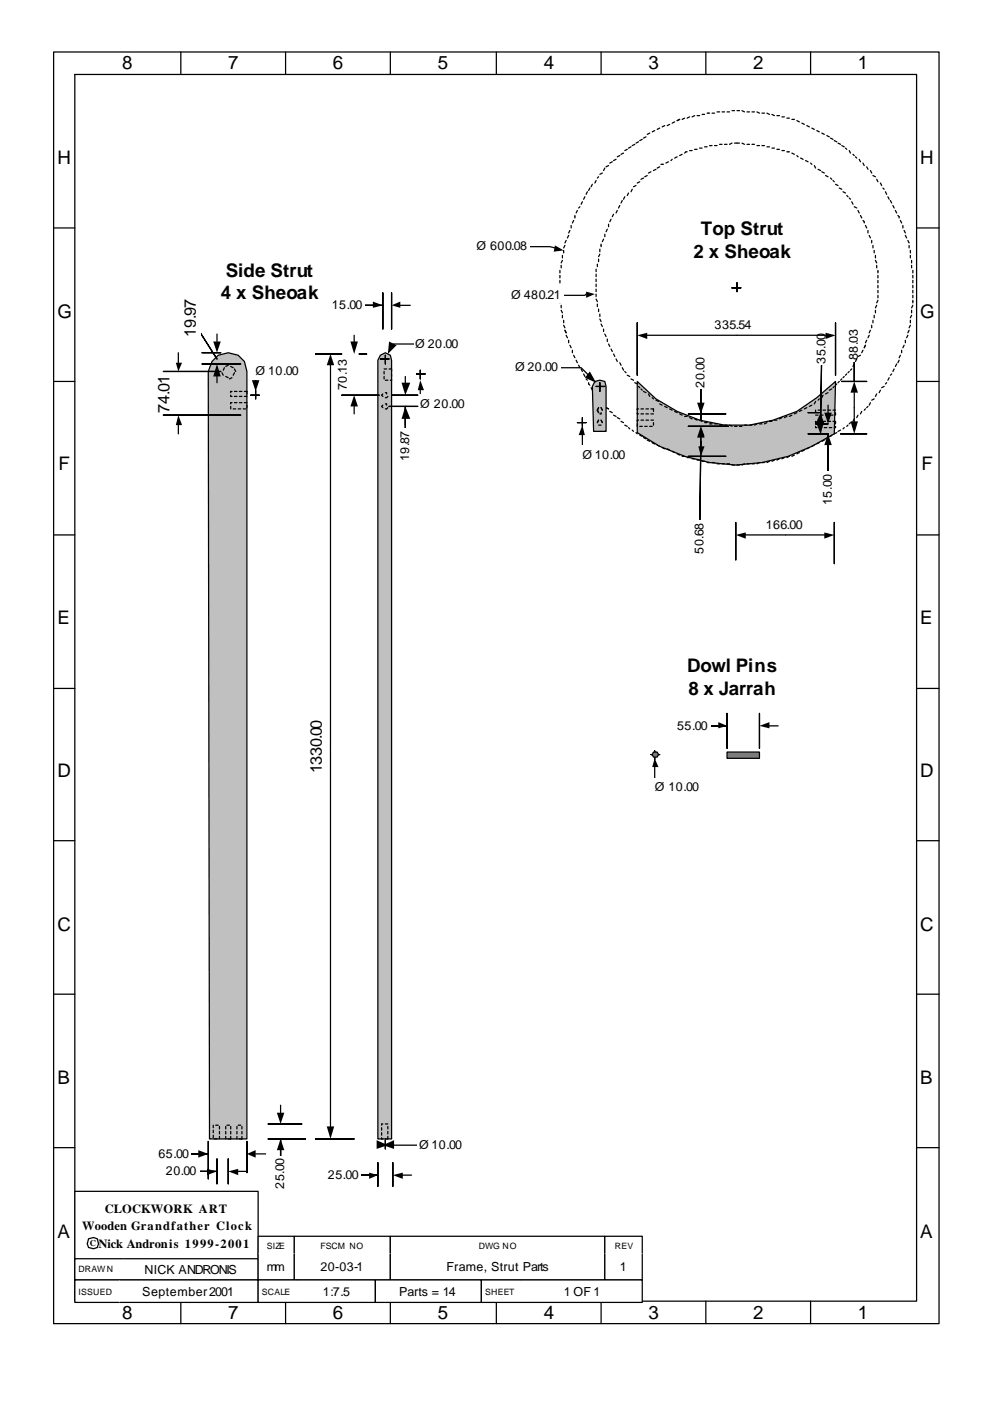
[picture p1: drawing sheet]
<svg xmlns="http://www.w3.org/2000/svg" width="210mm" height="297mm" viewBox="0 0 210 297" stroke-linecap="round" stroke-linejoin="round" font-family="sans-serif">
<g fill="none" stroke="#000" stroke-width=".26">
<path d="M15.9 15.8h178.6v260.1h-178.6zM38.4 11v4.8M60.6 11v4.8M82.8 11v4.8M105.3 11v4.8M127.5 11v4.8M149.8 11v4.8M172 11v4.8M11.4 48.3h4.5M194.5 48.3h4.7M11.4 80.9h4.5M194.5 80.9h4.7"/>
<path d="M11.4 113.4h4.5M194.5 113.4h4.7M11.4 146h4.5M194.5 146h4.7M11.4 178.2h4.5M194.5 178.2h4.7M11.4 210.8h4.5M194.5 210.8h4.7M11.4 243.3h4.5M194.5 243.3h4.7M38.4 275.9v4.7M60.6 275.9v4.7"/>
<path d="M82.8 275.9v4.7M105.3 275.9v4.7M127.5 275.9v4.7M149.8 275.9v4.7M172 275.9v4.7"/>
</g>
<path d="M45 76.6a4 4 0 0 1 4.5-1.7 4 4 0 0 1 2.9 3.9v162.7h-8l-.2-162.7z" fill-rule="evenodd" fill="#c0c0c0" stroke="#000" stroke-width=".26"/>
<path d="M47.1 79l.3 .6M47.6 78l-.2 .5M47.9 79.8l.5 .3M48.4 77.4l-.5 .3M48.9 77.7l.6 .3M49.7 78.2l.3 .6M49.7 79l-.2 .6M49.2 80.1l-.5 .2" fill="none" stroke="#000" stroke-width=".26"/>
<path d="M34.7 88h16.4zM34.7 78.8h12.1z" fill-rule="evenodd" fill="#fff"/>
<path d="M34.7 78.8h12.1h-12.1M37.8 74.8v2.1M34.7 88h16.4h-16.4M37.8 89.9v2.1" fill="none" stroke="#000" stroke-width=".26"/>
<path d="M37.3 76.9h1.3l-.8 1.9zM37.8 88l.8 2.1h-1.3z" fill="#000"/>
<g fill="#fff">
<path d="M32.8 79.3h4.5v8.5h-4.5z" fill-rule="evenodd"/>
<path d="M42.9 77.2h8.2zM42.9 74.8h3.9zM40.5 67.4l5.5 8.7z" fill-rule="evenodd"/>
</g>
<path d="M42.9 77.2h8.2h-8.2M42.9 74.8h3.9h-3.9M46 76.1l-5.5-8.7 5.5 8.7M46 70.8v1.6M46 79.6v1.5" fill="none" stroke="#000" stroke-width=".26"/>
<path d="M46 77.2l.8 2.6h-1.6zM45.2 72.4h1.6l-.8 2.4z" fill="#000"/>
<path d="M38.1 63.1h4.5v8.5h-4.5z" fill-rule="evenodd" fill="#fff"/>
<g fill="none" stroke="#000" stroke-width=".26">
<path d="M48.9 83.8v.2h.3M48.9 86.2v.5M49.2 85.4h-.3v.2M49.2 83h-.3v.3M49.5 86.7h.5M49.7 85.4h.6M49.7 83h.6M49.7 84h.6M50.5 86.7h.6M50.8 85.4h.5M50.8 83h.5M50.8 84h.5"/>
<path d="M51.6 86.7h.5M51.9 85.4h.5M51.9 83h.5v.5M51.9 84h.5M52.4 85.9v.5"/>
</g>
<path d="M66.9 241.5h8.2zM66.9 75.1h5.6z" fill-rule="evenodd" fill="#fff"/>
<path d="M66.9 75.1h5.6h-5.6M70.1 77.2v161.9M66.9 241.5h8.2h-8.2" fill="none" stroke="#000" stroke-width=".26"/>
<path d="M70.1 75.1l.8 2.3h-1.6zM69.3 238.8h1.6l-.8 2.7z" fill="#000"/>
<path d="M65.1 152h4.5v12.2h-4.5z" fill-rule="evenodd" fill="#fff"/>
<path d="M80.7 75.3l1.1-.5 1 .5 .3 1.1v165.1h-2.9v-165.1z" fill-rule="evenodd" fill="#c0c0c0" stroke="#000" stroke-width=".26"/>
<g fill="none" stroke="#000" stroke-width=".26">
<path d="M81.5 78.2h.5M81.5 78.8v.5M81.5 79.8v.5M82.5 78.2h.6v.6M83.1 79.3v.5M81.2 85.9l-.2 .3 .2 .2M81.2 83.5l-.2 .3 .2 .2M81.8 85.6h.2v.3M81.8 83.3h.2v.2M81.8 80.6h.5M82.3 86.4l-.3 .3h-.2M82.3 84l-.3 .3h-.2"/>
<path d="M83.1 80.3v.3h-.3M45.2 238.6v.5M45.2 239.6v.6M45.8 238.6h.5M46.6 238.8v.6M46.6 239.9v.5M47.9 238.8v.6M47.9 239.9v.5M48.2 238.6h.5M48.9 238.8v.6M48.9 239.9v.5M50.3 238.8v.6"/>
<path d="M50.3 239.9v.5M50.5 238.6h.6M51.3 238.8v.6M51.3 239.9v.5M81 239.1v.5M81.2 238.3h-.2v.3M81.8 238.3h.5M82.3 238.8v.6M82.3 239.9v.5M45.2 240.7v.5M45.5 241.5h.5M46.6 240.9v.6"/>
<path d="M47.9 240.9v.6M48.9 240.9v.6h-.5M50.3 240.9v.6M51.3 240.9v.6h-.5M81 240.2v.5M81 241.2v.3h.2M82.3 240.9v.6h-.5"/>
</g>
<path d="M135.2 80.9a28.7 28.7 0 0 0 33.9 6.3l4.2-2.9 4-3.4-.3 11.1a38.6 38.6 0 0 1-20.9 6.6 37.9 37.9 0 0 1-20.9-6.9z" fill-rule="evenodd" fill="#c0c0c0" stroke="#000" stroke-width=".26"/>
<path d="M146 90.4h8zM146 87.8h8zM148.7 78.8v10.3z" fill-rule="evenodd" fill="#fff"/>
<path d="M146 90.4h8h-8M146 87.8h8h-8M148.7 89.1v-10.3v10.3M148.7 83.8v1.8M148.7 92.8v1.6" fill="none" stroke="#000" stroke-width=".26"/>
<path d="M148.7 90.4l.8 2.4h-1.6zM147.9 85.4h1.6l-.8 2.4z" fill="#000"/>
<g fill="#fff">
<path d="M146.8 75.1h3.7v7.4h-3.7z" fill-rule="evenodd"/>
<path d="M146 96.7h8zM146 90.4h8.5zM148.7 93.6l-.3 20.3z" fill-rule="evenodd"/>
</g>
<path d="M146 96.7h8h-8M146 90.4h8.5h-8.5M148.7 93.6l-.3 20.3 .3-20.3M148.7 92.3v2.6" fill="none" stroke="#000" stroke-width=".26"/>
<path d="M148.7 90.4l.8 2.1h-1.3zM148.2 94.6h1.3l-.8 2.1z" fill="#000"/>
<g fill="#fff">
<path d="M146.6 110.2h3.7v7.5h-3.7z" fill-rule="evenodd"/>
<path d="M156.1 110.8v7.9zM177 110.8v8.7z" fill-rule="evenodd"/>
</g>
<path d="M156.1 110.8v7.9v-7.9M158 113.4h17.2M177 110.8v8.7v-8.7" fill="none" stroke="#000" stroke-width=".26"/>
<path d="M156.1 113.4l2.1-.5v1.3zM174.9 112.9l2.1 .5-2.1 .8z" fill="#000"/>
<path d="M162.2 109.2h8.7v4h-8.7z" fill-rule="evenodd" fill="#fff"/>
<g fill="none" stroke="#000" stroke-width=".26">
<path d="M135.2 87.5v.3h.3M135.2 89.9v.5M135.5 89.1h-.3v.2M135.5 86.7h-.3v.3M135.7 90.4h.6M136 89.1h.5M136 86.7h.5M136 87.8h.5M136.8 90.4h.5M137.1 89.1h.5M137.1 86.7h.5M137.1 87.8h.5"/>
<path d="M137.8 90.4h.6M138.1 89.1h.5M138.1 86.7h.5v.5M138.1 87.8h.5M138.6 89.6v.5M173 87v.5M173 89.3v.6M173 90.4v.3h.3M173 88h.6M173.6 89.3h.5M173.6 87h.5M173.8 90.7h.6"/>
<path d="M174.1 88h.5M174.6 89.3h.6M174.6 87h.6M174.9 90.7h.5M175.2 88h.5M175.7 89.3h.5M175.7 87h.5M175.9 90.7h.6M176.2 88h.5M176.7 89.3h.6v.6M176.7 87h.6M177.3 90.4v.3h-.3"/>
<path d="M177.3 87.5v.5"/>
</g>
<path d="M178.3 92h5.6zM178.6 80.9h5.3zM181.2 72.9v8z" fill-rule="evenodd" fill="#fff"/>
<path d="M181.2 80.9v-8v8M181.2 83.3v6.3M183.9 92h-5.6h5.6M183.9 80.9h-5.3h5.3" fill="none" stroke="#000" stroke-width=".26"/>
<path d="M181.2 80.9l.8 2.4h-1.6zM180.4 89.3h1.6l-.8 2.7z" fill="#000"/>
<g fill="#fff">
<path d="M179.4 69.5h3.7v7.1h-3.7z" fill-rule="evenodd"/>
<path d="M173 92h2.7zM173 89.9h2.7zM175.7 92v11.6z" fill-rule="evenodd"/>
</g>
<path d="M173 92h2.7h-2.7M173 89.9h2.7h-2.7M175.7 92v11.6v-11.6M175.7 85.9v1.9M175.7 94.1v1.9" fill="none" stroke="#000" stroke-width=".26"/>
<path d="M175.7 92l.8 2.4h-1.6zM174.9 87.5h1.6l-.8 2.4z" fill="#000"/>
<g fill="#fff">
<path d="M173.6 99.9h3.9v7.4h-3.9z" fill-rule="evenodd"/>
<path d="M171.4 92h4.3zM171.4 87.5h2.4zM174.4 73.7l-.3 15.9z" fill-rule="evenodd"/>
</g>
<path d="M171.4 92h4.3h-4.3M171.4 87.5h2.4h-2.4M174.1 89.6l.3-15.9-.3 15.9M174.1 87.5v4.5" fill="none" stroke="#000" stroke-width=".26"/>
<path d="M174.1 87.5l.8 2.4h-1.9zM173 89.3h1.9l-.8 2.7z" fill="#000"/>
<g fill="#fff">
<path d="M172.5 70h3.7v7.4h-3.7z" fill-rule="evenodd"/>
<path d="M44.2 242v7.9zM52.4 242v6.6zM36.8 244.7h7.4z" fill-rule="evenodd"/>
</g>
<path d="M40.2 244.7h2.1M44.2 242v7.9v-7.9M44.2 244.7h-7.4h7.4M52.4 242v6.6v-6.6M54.2 244.7h2.2" fill="none" stroke="#000" stroke-width=".26"/>
<path d="M42.1 243.9l2.1 .8-2.1 .7zM52.4 244.7l1.8-.8v1.5z" fill="#000"/>
<g fill="#fff">
<path d="M33.1 242.5h7.4v4h-7.4z" fill-rule="evenodd"/>
<path d="M56.9 241.5h7.9zM56.9 238.3h7.1zM59.5 241.5v7.4z" fill-rule="evenodd"/>
</g>
<path d="M56.9 238.3h7.1h-7.1M59.5 234.3v1.6M56.9 241.5h7.9h-7.9M59.5 241.5v7.4v-7.4M59.5 243.9v1.5" fill="none" stroke="#000" stroke-width=".26"/>
<path d="M58.7 235.9h1.6l-.8 2.4zM59.5 241.5l.8 2.4h-1.6z" fill="#000"/>
<g fill="#fff">
<path d="M57.4 245.2h4v7.4h-4z" fill-rule="evenodd"/>
<path d="M46 245.7v5.3zM48.4 245.7v5.3zM38.6 248.4h7.4z" fill-rule="evenodd"/>
</g>
<path d="M42.1 248.4h2.1M46 245.7v5.3v-5.3M46 248.4h-7.4h7.4M48.4 245.7v5.3v-5.3M50.3 248.4h2.1" fill="none" stroke="#000" stroke-width=".26"/>
<path d="M43.9 247.8l2.1 .6-2.1 .7zM48.4 248.4l2.1-.6v1.3z" fill="#000"/>
<g fill="#fff">
<path d="M34.9 246.5h7.4v3.7h-7.4z" fill-rule="evenodd"/>
<path d="M80.2 246.5v5zM83.3 246.5v5zM73 249.1h7.2z" fill-rule="evenodd"/>
</g>
<path d="M76.2 249.1h2.1M80.2 246.5v5v-5M80.2 249.1h-7.2h7.2M83.3 246.5v5v-5M85.2 249.1h2.1" fill="none" stroke="#000" stroke-width=".26"/>
<path d="M78.3 248.6l1.9 .5-1.9 .8zM83.3 249.1l2.2-.5v1.3z" fill="#000"/>
<g fill="#fff">
<path d="M69.3 247.3h7.2v3.7h-7.2z" fill-rule="evenodd"/>
<path d="M80.7 242.8h1.8zM81.8 241.7v1.9z" fill-rule="evenodd"/>
</g>
<path d="M80.7 242.8h1.8h-1.8M81.2 242.8h.6M81.8 243.6v-1.9v1.9M82.3 242.8h-.5h7.1" fill="none" stroke="#000" stroke-width=".26"/>
<path d="M79.9 241.7l2.4 1.1-2.4 .8zM81.2 242.8l2.4-1.1v1.9z" fill="#000"/>
<g fill="#fff">
<path d="M88.6 240.7h10.1v3.7h-10.1z" fill-rule="evenodd"/>
<path d="M80.7 76.1h1.8zM81.8 75.3v1.9z" fill-rule="evenodd"/>
</g>
<path d="M80.7 76.1h1.8h-1.8M81.8 77.2v-1.9v1.9M83.3 72.9h4.8" fill="none" stroke="#000" stroke-width=".26"/>
<path d="M82.5 72.4l1.6 .8-1.8 1.9z" fill="#000"/>
<g fill="#fff">
<path d="M87.8 70.8h10.1v3.7h-10.1z" fill-rule="evenodd"/>
<path d="M81.2 62.1v7.7zM83.1 62.1v7.7zM73.8 64.7h7.4z" fill-rule="evenodd"/>
</g>
<path d="M77.3 64.7h2.1M81.2 62.1v7.7v-7.7M81.2 64.7h-7.4h7.4M83.1 62.1v7.7v-7.7M84.9 64.7h2.1" fill="none" stroke="#000" stroke-width=".26"/>
<path d="M79.1 63.9l2.1 .8-2.1 .6zM83.1 64.7l1.8-.8v1.4z" fill="#000"/>
<g fill="#fff">
<path d="M70.1 62.6h7.4v3.7h-7.4z" fill-rule="evenodd"/>
<path d="M72.5 83.8h7.9zM76.2 75.1h1.6z" fill-rule="evenodd"/>
</g>
<path d="M75.1 71.1v1.6M77.8 75.1h-1.6h1.6M72.5 83.8h7.9h-7.9M75.1 85.9v1.9" fill="none" stroke="#000" stroke-width=".26"/>
<path d="M74.3 72.4h1.6l-.8 2.7zM75.1 83.8l.8 2.4h-1.6z" fill="#000"/>
<g fill="#fff">
<path d="M70.9 75.6h3.7v7.4h-3.7z" fill-rule="evenodd"/>
<path d="M82.5 86.2h6.1zM83.1 83.8h5.5zM86 86.2v8.2z" fill-rule="evenodd"/>
</g>
<path d="M86 79.8v1.6M86 86.2v8.2v-8.2M86 88.5v1.6M88.6 86.2h-6.1h6.1M88.6 83.8h-5.5h5.5" fill="none" stroke="#000" stroke-width=".26"/>
<path d="M86 86.2l1 2.6h-1.8zM85.2 81.1h1.8l-1 2.7z" fill="#000"/>
<g fill="#fff">
<path d="M84.1 90.7h3.7v7.4h-3.7z" fill-rule="evenodd"/>
<path d="M88.4 79.3h1.8zM89.2 78.5v1.8z" fill-rule="evenodd"/>
</g>
<path d="M88.4 79.3h1.8h-1.8M89.2 80.3v-1.8v1.8M89.2 82.5v3.1" fill="none" stroke="#000" stroke-width=".26"/>
<path d="M89.2 80.6l.8 2.1h-1.4z" fill="#000"/>
<g fill="#fff">
<path d="M88.9 83.5h10.1v4h-10.1z" fill-rule="evenodd"/>
<path d="M135.2 68.4v11.2zM177.3 68.4v11.2z" fill-rule="evenodd"/>
</g>
<path d="M135.2 68.4v11.2v-11.2M137.1 71.1h38.3M177.3 68.4v11.2v-11.2" fill="none" stroke="#000" stroke-width=".26"/>
<path d="M135.2 71.1l2.1-.5v1.3zM175.2 70.6l2.1 .5-2.1 .8z" fill="#000"/>
<path d="M151.1 66.9h9v3.9h-9z" fill-rule="evenodd" fill="#fff"/>
<g fill="none" stroke="#000" stroke-width=".26">
<path d="M125.1 39.9l-.2 .5M125.7 39.1l-.3 .5M126.5 38.3l-.3 .5M127 37.5l-.3 .2M127.8 36.7l-.5 .3M128.3 35.6l-.2 .6M129.1 35.1l-.5 .3M129.9 34.3l-.5 .3M130.7 33.8l-.5 .2M131.5 33l-.5 .2M132.3 32.5l-.5 .2M133.1 31.7l-.5 .2"/>
<path d="M133.9 31.1l-.6 .3M134.7 30.6l-.6 .3M134.9 39.3l-.5 .3M135.5 30.1l-.6 .2M135.7 38.5l-.5 .3M136.3 29.5l-.6 .3M136.5 37.7l-.5 .3M137.1 29l-.6 .3M137.3 37.2l-.5 .3M137.8 28.2l-.5 .3M138.1 36.4l-.5 .3M138.9 27.7l-.5 .3"/>
<path d="M139.2 35.9l-.6 .3M140 35.4l-.6 .2M140 27.2l-.6 .2M140.2 34.8h.6M141 26.6l-.5 .3M141.8 34.3l-.5 .3M142.1 26.4l-.5 .2M142.6 33.8l-.3 .2M143.1 25.8l-.5 .3M143.7 33.2l-.6 .3M144.2 25.3l-.5 .3M144.7 32.7l-.5 .3"/>
<path d="M145.3 25l-.6 .3M145.8 32.2h-.3l-.2 .3M146.3 31.9h.5M146.3 24.8l-.5 .2M147.4 31.7h.5M147.4 24.5l-.6 .3M147.9 24.5h.5M148.4 31.4h.6M149 24.3h.5M149.5 31.1h.5M150 24h.5M150.5 30.9h.6"/>
<path d="M151.1 24h.5M151.6 30.9h.5M152.1 23.7h.6M152.7 30.6h.5M153.2 23.7h.5M153.7 30.6h.6M154.3 23.7h.5M155.3 30.3l-.5 .3M155.3 23.5h.5M155.8 30.3h1.1M156.4 23.5h.5M157.4 30.3l.6 .3"/>
<path d="M157.4 23.5l.6 .2M158.5 30.6h.5M158.5 23.7h.5M159.5 30.6h.6M159.5 23.7h.6M160.6 30.9h.5M160.6 23.7l.5 .3M161.7 30.9h.5M161.7 24h.5M162.7 31.1h.5M162.7 24l.5 .3M163.8 31.4h.5"/>
<path d="M163.8 24.3l.5 .2M164.8 31.7h.6M164.8 24.5h.6M165.9 31.9h.5M165.9 24.8h.5M167 32.2h.5M167 25h.5M168 32.5l.5 .2M168 25.3h.5M169.1 33l.2 .2M169.1 25.6l.5 .2M169.9 33.5l.5 .3"/>
<path d="M170.1 26.1l.6 .3M170.9 34l.5 .3M171.2 26.6l.5 .3M172 34.6l.2 .2M172.2 27.2l.6 .2M172.8 35.1l.2 .5M173.3 27.7l.5 .3M173.6 35.9l.5 .3M174.4 36.4l.5 .3M174.4 28.2l.5 .3M175.2 37.2l.5 .3M175.4 28.8l.5 .2"/>
<path d="M176.2 37.7l.3 .3M176.2 29.3l.5 .2M176.7 38.3l.3 .2M177 29.8l.5 .3M177.3 39.1l.5 .2M177.8 30.3l.5 .3M178.1 39.9l.5 .2M178.6 30.9l.5 .2M179.4 31.4l.3 .3M180.2 31.9l.2 .6M181 32.7l.2 .3M181.5 33.2l.3 .3"/>
<path d="M182.3 33.8l.3 .5M183.1 34.6l.3 .5M183.9 35.4l.2 .5M184.7 36.2l.2 .5M185.2 37.2l.5 .3M186 38l.3 .5M186.8 38.8l.3 .5M187.3 39.9l.3 .2M118.8 57.3v.6M118.8 58.4v.5M118.8 59.4v.6M119.1 56.3v.5"/>
<path d="M119.3 54.2v.5M119.3 55.2l-.2 .5M119.6 53.1v.5M119.9 52l-.3 .6M120.1 51l-.2 .5M120.6 49.9l-.2 .5M120.9 48.9l-.3 .5M121.2 47.8v.5M121.7 46.7l-.3 .6M122 45.7v.5M122.5 44.6l-.3 .6M123 43.8l-.2 .3"/>
<path d="M123.6 42.8l-.3 .5M124.1 41.7l-.3 .5M124.6 40.7l-.2 .5M126.5 57.1v.5M126.5 58.1v.5M126.5 59.2v.5M126.7 56v.5M127 54.9v.6M127.3 52.8v.6M127.3 53.9l-.3 .5M127.5 51.8v.5M128.1 50.7l-.3 .5"/>
<path d="M128.3 49.7v.5M128.9 48.6l-.3 .5M129.1 47.5v.6M129.6 46.5l-.2 .5M130.2 45.4l-.3 .5M131 44.6l-.3 .6M131.5 43.6l-.3 .5M132 42.5l-.2 .5M132.6 41.7l-.3 .5M133.3 40.9l-.2 .6M134.1 40.1l-.2 .6M178.9 40.7l.5 .2"/>
<path d="M179.7 41.5l.2 .2M180.2 42l.2 .2M180.7 42.8l.3 .5M181.2 43.8l.6 .3M182 44.6l.3 .6M182.6 45.7l.2 .5M183.1 46.7l.3 .3v.3M183.6 47.8l.3 .5M184.1 48.9v.5M184.4 49.9l.3 .5M184.9 51v.5M185.2 52v.6"/>
<path d="M185.5 53.1v.5M185.7 54.2v.5M185.7 55.2l.3 .5M186 56.3v.5M186.3 57.3v.6M186.3 58.4v.5M186.3 59.4v.6M187.9 40.7l.2 .5M188.4 41.7l.2 .5M188.9 42.5l.3 .5M189.4 43.6l.3 .5M190 44.6l.2 .6"/>
<path d="M190.5 45.7l.3 .2v.3M191 46.7l.3 .6M191.6 47.8v.5M191.8 48.9l.3 .5M192.1 49.9l.3 .5M192.6 51l.3 .5M192.9 52v.6M193.1 53.1v.5M193.1 54.2v.5M193.4 55.2v.5M193.4 56.3v.5M193.7 57.3v.6"/>
<path d="M193.7 58.4v.5M193.7 59.4v.6M118.8 60.5v.5M118.8 61.6v.5M118.8 62.6v.5M118.8 63.7v.5M119.1 65.8l.2 .5M119.1 64.7v.6M119.3 66.9v.5M119.6 69l.3 .5M119.6 67.9v.5M119.9 70l.2 .6"/>
<path d="M120.1 71.1l.3 .5M120.6 72.1v.6M120.9 73.2l.3 .5M121.4 74.3v.5M121.7 75.3l.3 .5M122.2 76.4l.3 .5M122.8 77.4l.2 .6M123.3 78.2l.3 .6M123.8 79.3l.3 .5M126.5 63.4l.2 .5M126.5 60.2v.6M126.5 61.3v.5"/>
<path d="M126.5 62.4v.5M126.7 64.5v.5M127 65.5v.6M127.3 67.6l.2 .6M127.3 66.6v.5M127.5 68.7l.3 .5M128.1 69.8v.5M128.3 70.8l.3 .5M128.9 71.9v.5M129.1 72.9l.3 .6M129.6 74l.3 .5M130.2 75.1l.2 .5"/>
<path d="M130.7 76.1l.3 .5M131.5 76.9l.3 .5M132 78l.3 .5M132.6 78.8l.2 .2M133.1 79.6l.5 .2M179.1 79.8l-.2 .3M179.7 79.3l-.3 .3M180.2 78.8l-.3 .2M180.7 78.2l-.3 .3M181.2 77.2l-.2 .5M181.8 76.1l-.3 .5M182.6 75.3l-.6 .3"/>
<path d="M183.1 74.3l-.3 .5M183.6 73.2l-.2 .5M183.9 72.1l-.3 .6M184.4 71.1l-.3 .5M184.7 70l-.3 .6M184.9 69v.5M185.2 67.9v.5M185.5 66.9v.5M185.7 65.8v.5M186 64.7l-.3 .6M186.3 60.5v.5M186.3 61.6v.5"/>
<path d="M186.3 62.6v.5M186.3 63.7l-.3 .5M189.2 79.3l-.3 .3M189.7 78.2l-.3 .6M190.2 77.2l-.2 .5M190.8 76.4l-.3 .5M191 75.3l-.2 .5M191.3 74.3v.5M191.8 73.2l-.2 .5M192.1 72.1v.6M192.6 71.1l-.2 .5M192.9 70l-.3 .6"/>
<path d="M193.1 67.9v.5M193.1 69l-.2 .5M193.4 65.8v.5M193.4 66.9l-.3 .5M193.7 60.5v.5M193.7 61.6v.5M193.7 62.6v.5M193.7 63.7v.5M193.7 64.7l-.3 .6M124.4 80.3l.2 .3M124.9 81.1v.3l.2 .3M125.4 82.2l.3 .5"/>
<path d="M126.2 83l.3 .5M126.7 83.8l.3 .5M127.3 84.8l.5 .3M128.1 85.6l.2 .3M128.6 86.4l.5 .3M129.4 87.2l.5 .3M130.2 88l.5 .3M131 88.5l.5 .3M131.8 89.3l.5 .3M132.6 90.1l.5 .3M133.3 90.7l.3 .2M133.9 80.3l.5 .3"/>
<path d="M134.1 91.2l.3 .3M134.7 81.1l.5 .3M134.9 91.7l.3 .3M135.5 81.9l.2 .3M135.7 92.3l.6 .2M136 82.5l.3 .2M136.5 83l.6 .3M136.5 92.8l.6 .2M137.3 93.3l.5 .3M137.6 83.5l.2 .5M138.4 84.3l.2 .3M138.4 93.8l.5 .3"/>
<path d="M139.2 84.8l.5 .3M139.4 94.4l.6 .2M140 85.6l.5 .3M140.5 94.9l.5 .3M141 86.2l.6 .2M141.6 95.2l.5 .2M142.1 86.7l.5 .3M142.6 95.7l.5 .3M143.1 87.2l.6 .3M143.7 96.2l.5 .3M144.2 87.8l.5 .2M144.7 96.7h.6"/>
<path d="M145.3 88.3h.5M145.8 97h.5M146.3 88.5l.5 .3M146.8 97.3h.6M147.4 88.8l.5 .3M147.9 97.5h.5M148.4 89.1l.6 .2M149 97.8h.5M149.5 89.6h.5M150 98.1h.5M150.5 89.9h.6M151.1 98.1h.5"/>
<path d="M151.6 89.9h.5M152.1 98.3h.6M152.7 90.1h.5M153.2 98.3h.5M153.7 90.1h.6M154.3 98.3h.5M154.8 90.1l.5 .3M155.3 98.6h.5M155.8 90.4h.6M156.4 98.6h.5M156.9 90.4h.5M158 90.1h.5"/>
<path d="M158 98.3l-.6 .3M158.5 98.3h.5M159 90.1h.5M159.5 98.3h.6M160.6 89.9l-.5 .2M161.1 89.9h.6M161.1 98.1l-.5 .2M161.7 98.1h.5M162.7 89.6l-.5 .3M163.2 89.3h.6M163.2 97.8l-.5 .3M164.3 89.1h.5"/>
<path d="M164.3 97.5l-.5 .3M165.4 97.3l-.6 .2M165.9 88.5l-.5 .3M166.4 97l-.5 .3M167 88.3l-.6 .2M167.5 96.7l-.5 .3M168 88l-.5 .3M168.5 96.5l-.5 .2M169.1 87.5l-.6 .3M169.6 96l-.5 .2M170.1 87l-.5 .2M170.7 95.4l-.6 .3"/>
<path d="M171.2 86.4l-.5 .3M171.7 94.9l-.5 .3M172.2 85.9l-.5 .3M172.8 94.4l-.6 .2M173 85.1l-.2 .5M173.8 84.6l-.2 .2M173.8 93.8l-.5 .3M174.6 83.8l-.2 .5M174.9 93.3l-.5 .3M175.7 83.3l-.5 .2M175.7 92.8l-.5 .2M176.5 82.5l-.6 .2"/>
<path d="M176.5 92.3l-.3 .2M177 81.9l-.3 .3M177.5 81.4l-.2 .3M177.5 91.7l-.5 .3M178.1 80.9l-.3 .2M178.3 91.2l-.5 .3M178.6 80.3l-.3 .3M179.1 90.7l-.2 .2M179.9 90.1l-.2 .3M180.4 89.6l-.2 .3M181.2 88.8l-.2 .5M182 88l-.2 .5"/>
<path d="M182.8 87.2l-.2 .6M183.6 86.7l-.2 .3M184.1 86.2l-.2 .2M184.7 85.4l-.3 .5M185.5 84.6l-.6 .2M186 83.5l-.3 .5M186.8 82.7l-.3 .6M187.6 81.9l-.5 .3M188.1 81.1l-.2 .3M188.6 80.1l-.2 .5"/>
</g>
<path d="M155.3 61h1.9zM156.4 60v1.8z" fill-rule="evenodd" fill="#fff"/>
<path d="M124.4 62.4l-.3 .2h-4.8M155.3 61h1.9h-1.9M156.4 61.8v-1.8v1.8" fill="none" stroke="#000" stroke-width=".26"/>
<path d="M124.4 61.8l1.8 .6-1.8 .7z" fill="#000"/>
<g fill="#fff">
<path d="M107.9 60.5h11.7v3.7h-11.7z" fill-rule="evenodd"/>
<path d="M155.3 61h1.9zM156.4 60v1.8z" fill-rule="evenodd"/>
</g>
<path d="M112.2 52.3h4.5l1 .3M155.3 61h1.9h-1.9M156.4 61.8v-1.8v1.8" fill="none" stroke="#000" stroke-width=".26"/>
<path d="M117.7 52l1.9 1.1-2.1 .3z" fill="#000"/>
<path d="M100.8 50.4h11.6v3.8h-11.6z" fill-rule="evenodd" fill="#fff"/>
<path d="M126.2 80.9l1.1-.3 1 .3 .3 1v9.6h-2.7l-.2-9.6z" fill-rule="evenodd" fill="#c0c0c0" stroke="#000" stroke-width=".26"/>
<path d="M127 89.1l-.3 .5M127 90.1h.5M127 86.4l-.3 .6 .3 .5M127.5 89.1l.3 .5M127.5 86.4l.3 .6M127.5 87.5v.3h-.2" fill="none" stroke="#000" stroke-width=".26"/>
<path d="M126.5 81.9h1.8zM127.3 81.1v1.9z" fill-rule="evenodd" fill="#fff"/>
<path d="M118.5 78h4.8l1.6 1.6M126.5 81.9h1.8h-1.8M127.3 83v-1.9v1.9" fill="none" stroke="#000" stroke-width=".26"/>
<path d="M125.1 78.8l1.4 2.3-2.4-1z" fill="#000"/>
<g fill="#fff">
<path d="M108.7 76.1h10.4v3.7h-10.4z" fill-rule="evenodd"/>
<path d="M53.2 83.8h1.8zM54.2 82.7v1.9z" fill-rule="evenodd"/>
</g>
<path d="M54.2 78.8v2.1M53.2 83.8h1.8h-1.8M54.2 84.6v-1.9v1.9" fill="none" stroke="#000" stroke-width=".26"/>
<path d="M53.4 80.6h1.6l-.8 2.4z" fill="#000"/>
<g fill="#fff">
<path d="M54 76.6h10v4h-10z" fill-rule="evenodd"/>
<path d="M122.5 89.6h1.9zM123.6 88.5v1.9z" fill-rule="evenodd"/>
</g>
<path d="M122.5 89.6h1.9h-1.9M123.6 90.4v-1.9v1.9M123.6 92v4.5" fill="none" stroke="#000" stroke-width=".26"/>
<path d="M123.6 90.1l.5 2.2h-1.3z" fill="#000"/>
<path d="M123.3 94.4h10v3.9h-10z" fill-rule="evenodd" fill="#fff"/>
<path d="M154.3 159.5h6.8v1.3h-6.8z" fill-rule="evenodd" fill="#808080" stroke="#000" stroke-width=".26"/>
<path d="M154.3 151.3v7.4zM161.1 151.3v7.4zM147.1 153.9h7.2z" fill-rule="evenodd" fill="#fff"/>
<path d="M150.3 153.9h2.1M154.3 151.3v7.4v-7.4M154.3 153.9h-7.2h7.2M161.1 151.3v7.4v-7.4M163 153.9h2.1" fill="none" stroke="#000" stroke-width=".26"/>
<path d="M152.4 153.1l1.9 .8-1.9 .5zM161.1 153.9l2.1-.8v1.3z" fill="#000"/>
<g fill="#fff">
<path d="M143.4 151.8h7.4v3.7h-7.4z" fill-rule="evenodd"/>
<path d="M138.1 160h1.9zM138.9 159.2v1.8z" fill-rule="evenodd"/>
</g>
<path d="M138.1 160h1.9h-1.9M138.9 161v-1.8v1.8M138.9 162.6v4.3" fill="none" stroke="#000" stroke-width=".26"/>
<path d="M138.9 160.8l.8 1.8h-1.3z" fill="#000"/>
<path d="M138.6 165h10.1v3.7h-10.1z" fill-rule="evenodd" fill="#fff"/>
<path d="M138.6 159.5h.8l.3 .5-.3 .5h-.8l-.2-.5z" fill-rule="evenodd" fill="#808080" stroke="#000" stroke-width=".26"/>
<path d="M11.4 11h187.8v269.6h-187.8z" fill="none" stroke="#000" stroke-width=".26"/>
<path d="M15.9 252.6h38.9v14.3h-38.9z" fill-rule="evenodd" fill="#fff" stroke="#000" stroke-width=".26"/>
<path d="M54.8 262.1h7.6v3.7h-7.6z" fill-rule="evenodd" fill="#fff"/>
<path d="M54.8 265.8v-3.7h7.6v3.7" fill="none" stroke="#000" stroke-width=".26"/>
<path d="M62.4 262.1h20.4v3.7h-20.4z" fill-rule="evenodd" fill="#fff"/>
<path d="M62.4 265.8v-3.7h20.4v3.7" fill="none" stroke="#000" stroke-width=".26"/>
<path d="M82.8 262.1h45.5v3.7h-45.5z" fill-rule="evenodd" fill="#fff"/>
<path d="M82.8 265.8v-3.7h45.5v3.7" fill="none" stroke="#000" stroke-width=".26"/>
<path d="M128.3 262.1h8v3.7h-8z" fill-rule="evenodd" fill="#fff"/>
<path d="M128.3 265.8v-3.7h8v3.7" fill="none" stroke="#000" stroke-width=".26"/>
<path d="M15.9 266.9h10.3v4.5h-10.3z" fill-rule="evenodd" fill="#fff"/>
<path d="M26.2 266.9h-10.3v4.5h10.3" fill="none" stroke="#000" stroke-width=".26"/>
<path d="M26.2 266.9h28.6v4.5h-28.6z" fill-rule="evenodd" fill="#fff"/>
<path d="M26.2 266.9h28.6v4.5h-28.6" fill="none" stroke="#000" stroke-width=".26"/>
<path d="M54.8 265.8h7.6v5.6h-7.6z" fill-rule="evenodd" fill="#fff"/>
<path d="M54.8 265.8v5.6h7.6v-5.6" fill="none" stroke="#000" stroke-width=".26"/>
<path d="M62.4 265.8h20.4v5.6h-20.4z" fill-rule="evenodd" fill="#fff"/>
<path d="M62.4 265.8v5.6h20.4v-5.6" fill="none" stroke="#000" stroke-width=".26"/>
<path d="M82.8 265.8h45.5v5.6h-45.5z" fill-rule="evenodd" fill="#fff"/>
<path d="M82.8 265.8v5.6h45.5v-5.6" fill="none" stroke="#000" stroke-width=".26"/>
<path d="M128.3 265.8h8v5.6h-8z" fill-rule="evenodd" fill="#fff"/>
<path d="M128.3 265.8v5.6h8v-5.6" fill="none" stroke="#000" stroke-width=".26"/>
<path d="M15.9 271.4h9.5v4.7h-9.5z" fill-rule="evenodd" fill="#fff"/>
<path d="M25.4 271.4h-9.5v4.7h9.5" fill="none" stroke="#000" stroke-width=".26"/>
<path d="M25.4 271.4h29.4v4.7h-29.4z" fill-rule="evenodd" fill="#fff"/>
<path d="M25.4 271.4h29.4v4.7h-29.4" fill="none" stroke="#000" stroke-width=".26"/>
<path d="M54.8 271.4h8.4v4.7h-8.4z" fill-rule="evenodd" fill="#fff"/>
<path d="M63.2 271.4h-8.4v4.7h8.4" fill="none" stroke="#000" stroke-width=".26"/>
<path d="M63.2 271.4h16.4v4.7h-16.4z" fill-rule="evenodd" fill="#fff"/>
<path d="M63.2 271.4h16.4v4.7h-16.4" fill="none" stroke="#000" stroke-width=".26"/>
<path d="M79.6 271.4h22.5v4.7h-22.5z" fill-rule="evenodd" fill="#fff" stroke="#000" stroke-width=".26"/>
<path d="M102.1 271.4h8.5v4.7h-8.5z" fill-rule="evenodd" fill="#fff"/>
<path d="M110.6 271.4h-8.5v4.7h8.5" fill="none" stroke="#000" stroke-width=".26"/>
<path d="M110.6 271.4h25.7v4.7h-25.7z" fill-rule="evenodd" fill="#fff"/>
<path d="M18.8 262.6l1-.2 .8 .2 .3 1.1-.3 .8-.8 .3-1-.3-.3-.8zM110.6 271.4h25.7v4.7h-25.7" fill="none" stroke="#000" stroke-width=".26"/>
<g font-size="4">
<text x="25.9" y="14.7">8</text>
<text x="48.4" y="14.7">7</text>
<text x="70.6" y="14.7">6</text>
<text x="92.9" y="14.7">5</text>
<text x="115.4" y="14.7">4</text>
<text x="137.6" y="14.7">3</text>
<text x="159.8" y="14.7">2</text>
<text x="182" y="14.7">1</text>
<text x="12.2" y="34.8">H</text>
<text x="195.3" y="34.8">H</text>
<text x="148.7" y="49.9">Top Strut</text>
<text x="47.9" y="58.6">Side Strut</text>
<text x="147.1" y="54.7">2 x Sheoak</text>
<text x="46.8" y="63.4">4 x Sheoak</text>
<text x="12.2" y="67.4">G</text>
<text x="195.3" y="67.4">G</text>
<text x="12.4" y="99.7">F</text>
<text x="195.5" y="99.7">F</text>
<text x="12.2" y="132.2">E</text>
<text x="195.3" y="132.2">E</text>
<text x="145.8" y="142.5">Dowl Pins</text>
<text x="146" y="147.3">8 x Jarrah</text>
<text x="12.2" y="164.7">D</text>
<text x="195.3" y="164.7">D</text>
<text x="12.2" y="197.3">C</text>
<text x="195.3" y="197.3">C</text>
<text x="12.2" y="229.8">B</text>
<text x="195.3" y="229.8">B</text>
<text x="12.2" y="262.4">A</text>
<text x="195.3" y="262.4">A</text>
<text x="25.9" y="279.6">8</text>
<text x="48.4" y="279.6">7</text>
<text x="70.6" y="279.6">6</text>
<text x="92.9" y="279.6">5</text>
<text x="115.4" y="279.6">4</text>
<text x="137.6" y="279.6">3</text>
<text x="159.8" y="279.6">2</text>
<text x="182" y="279.6">1</text>
</g>
<g font-size="3.4">
<text x="41.5" y="71.3" transform="rotate(-90 41.5 71.3)">19.97</text>
<text x="36" y="87.5" transform="rotate(-90 36 87.5)">74.01</text>
<text x="68.3" y="164" transform="rotate(-90 68.3 164)">1330.00</text>
</g>
<g font-size="2.6">
<text x="101.1" y="53.1">Ø 600.08</text>
<text x="70.4" y="65.5">15.00</text>
<text x="108.5" y="63.4">Ø 480.21</text>
<text x="151.6" y="69.8">335.54</text>
<text x="88.1" y="73.7">Ø 20.00</text>
<text x="175.2" y="77.2" transform="rotate(-90 175.2 77.2)">35.00</text>
<text x="182" y="76.4" transform="rotate(-90 182 76.4)">88.03</text>
<text x="54.2" y="79.6">Ø 10.00</text>
<text x="73.6" y="82.7" transform="rotate(-90 73.6 82.7)">70.13</text>
<text x="109.3" y="78.8">Ø 20.00</text>
<text x="149.5" y="82.2" transform="rotate(-90 149.5 82.2)">20.00</text>
<text x="89.2" y="86.4">Ø 20.00</text>
<text x="86.8" y="97.8" transform="rotate(-90 86.8 97.8)">19.87</text>
<text x="123.6" y="97.3">Ø 10.00</text>
<text x="176.5" y="107.1" transform="rotate(-90 176.5 107.1)">15.00</text>
<text x="162.5" y="112.1">166.00</text>
<text x="149.2" y="117.4" transform="rotate(-90 149.2 117.4)">50.68</text>
<text x="143.7" y="154.7">55.00</text>
<text x="138.9" y="167.7">Ø 10.00</text>
<text x="33.6" y="245.4">65.00</text>
<text x="88.9" y="243.6">Ø 10.00</text>
<text x="35.2" y="249.1">20.00</text>
<text x="69.6" y="249.9">25.00</text>
<text x="22.2" y="257.1">CLOCKWORK ART</text>
<text x="60.3" y="252.1" transform="rotate(-90 60.3 252.1)">25.00</text>
<text x="17.5" y="260.8">Wooden Grandfather Clock</text>
<text x="20.9" y="264.5">Nick Andronis 1999-2001</text>
<text x="56.6" y="269.5">mm</text>
<text x="68" y="269.5">20-03-1</text>
<text x="94.7" y="269.5">Frame, Strut Parts</text>
<text x="131.5" y="269.5">1</text>
<text x="30.2" y="274.8">September 2001</text>
<text x="30.7" y="270.1">NICK ANDRONIS</text>
<text x="68.5" y="274.8">1:7.5</text>
<text x="84.7" y="274.8">Parts = 14</text>
<text x="119.6" y="274.8">1 OF 1</text>
</g>
<g font-size="1.9">
<text x="16.7" y="269.8">DRAWN</text>
<text x="19" y="264.2">C</text>
<text x="56.6" y="264.8">SIZE</text>
<text x="68" y="264.8">FSCM NO</text>
<text x="101.6" y="264.8">DWG NO</text>
<text x="130.4" y="264.8">REV</text>
<text x="16.7" y="274.5">ISSUED</text>
<text x="55.6" y="274.5">SCALE</text>
<text x="102.9" y="274.5">SHEET</text>
</g>
</svg>
